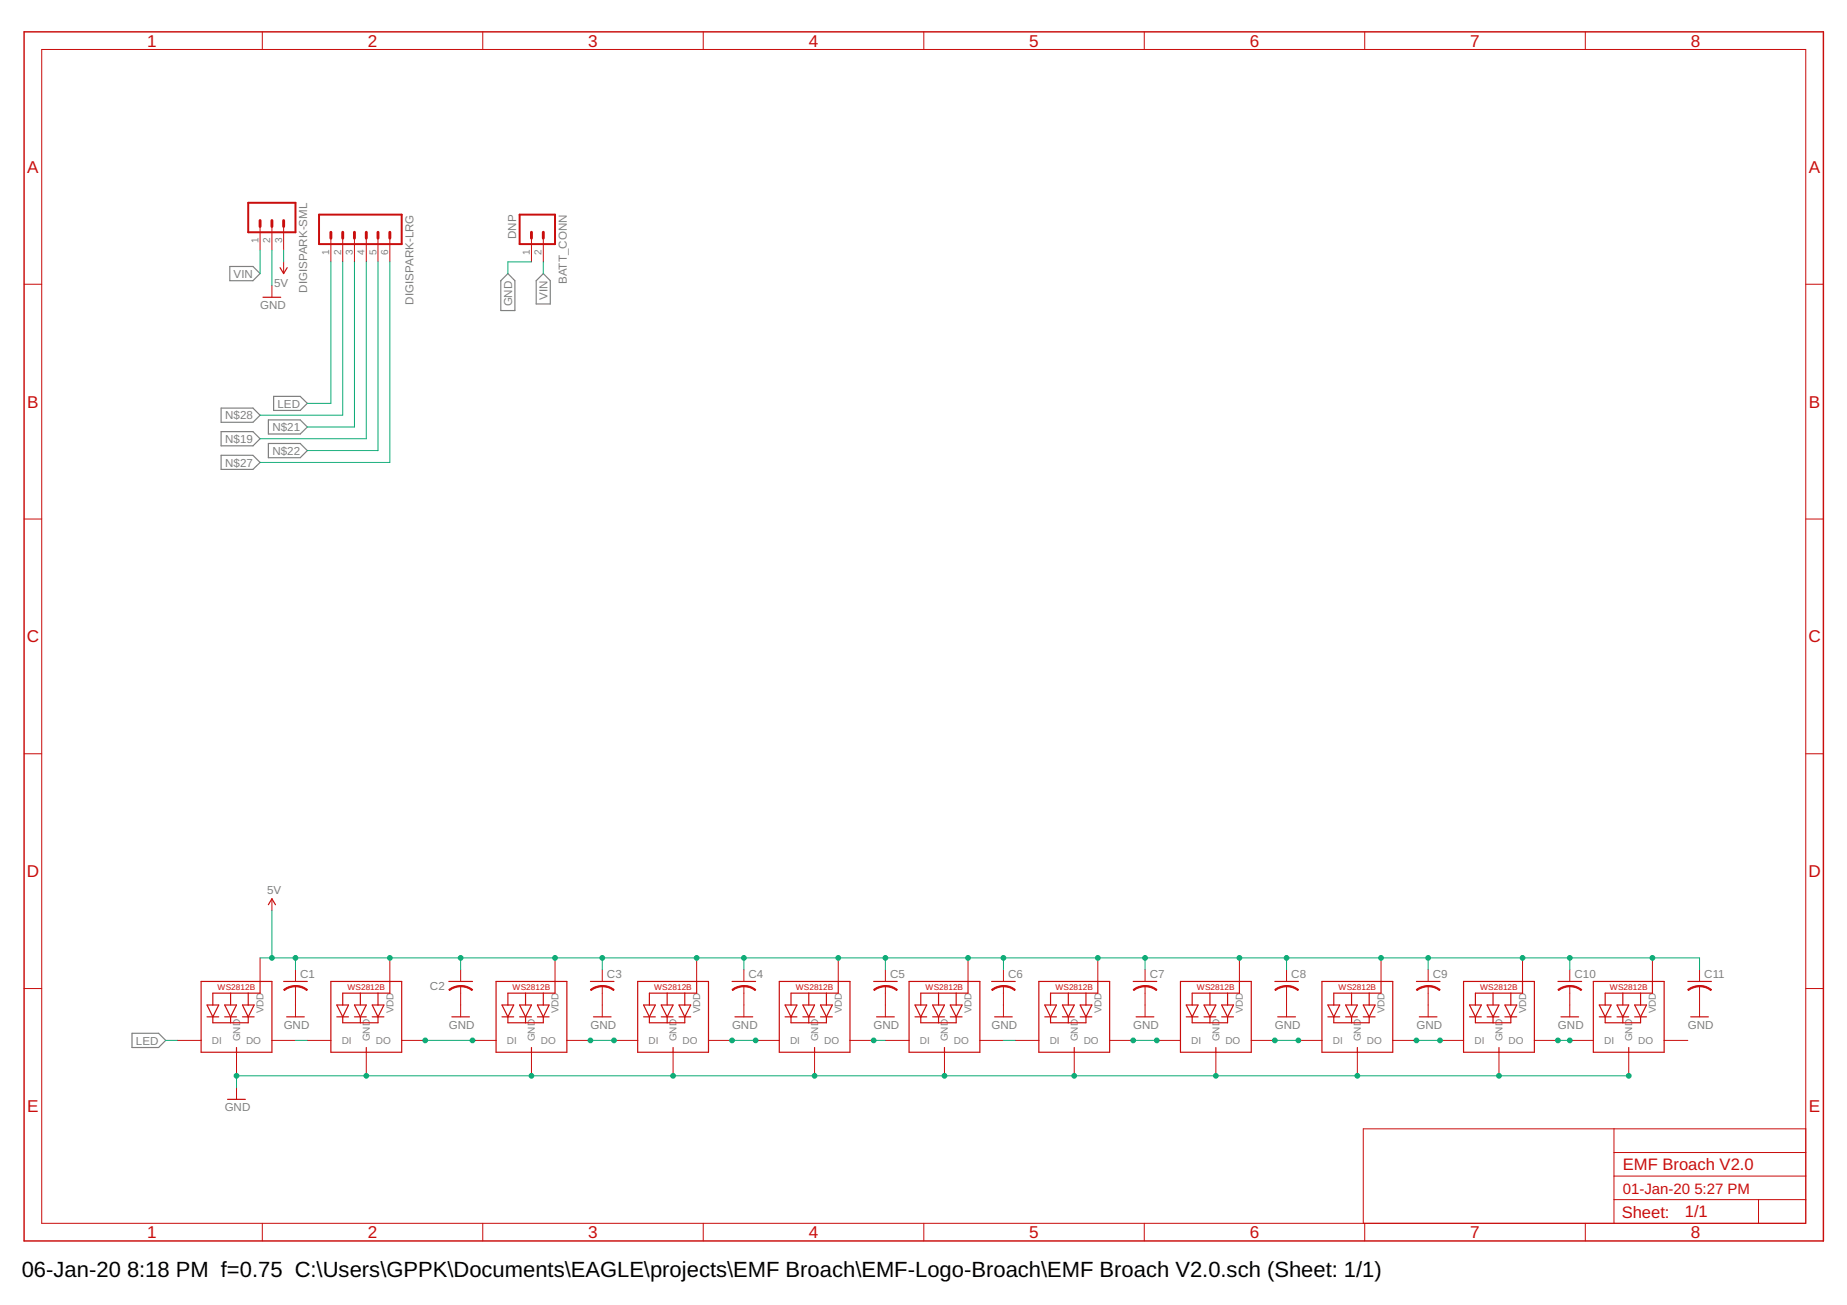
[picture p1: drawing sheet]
<svg xmlns="http://www.w3.org/2000/svg" width="297mm" height="210mm" viewBox="0 0 297 210" stroke-linecap="round" stroke-linejoin="round" font-family="sans-serif">
<path d="M37 42.9h3.7l1.1 1.1-1.1 1.1h-3.7zM80.5 45.1l1.2-1.1 1.1 1.1v4.9h-2.3zM86.2 45.1l1.2-1.1 1.1 1.1v3.8h-2.3zM35.6 69.4h5.1l1.1 1.2-1.1 1.1h-5.1zM35.6 65.6h5.1l1.1 1.2-1.1 1.1h-5.1zM35.6 73.2h5.1l1.1 1.2-1.1 1.1h-5.1zM43.2 67.5h5.1l1.1 1.2-1.1 1.1h-5.1zM43.2 71.3h5.1l1.1 1.2-1.1 1.1h-5.1zM44 63.8h4.3l1.1 1.1-1.1 1.1h-4.3zM21.2 166.2h4.3l1.1 1.1-1.1 1.2h-4.3z" fill="none" stroke="#808080" stroke-width=".19"/>
<g fill="none" stroke="#c90d0c" stroke-width=".16">
<path d="M6.7 8h283.7v188.8h-283.7zM42.2 5.1v2.9M77.6 5.1v2.9M113.1 5.1v2.9M148.6 5.1v2.9M184 5.1v2.9M219.5 5.1v2.9M255 5.1v2.9M41.8 36.4v3.8M43.7 36.4v3.8M45.6 36.4v3.8M53.2 38.3v3.8"/>
<path d="M55.1 38.3v3.8M57 38.3v3.8M58.9 38.3v3.8M60.8 38.3v3.8M62.7 38.3v3.8M85.5 38.3v3.8M87.4 38.3v3.8M3.9 45.7h2.8M43.7 45.9v1.9M45.6 42.1v1.9M290.4 45.7h2.8M3.9 83.5h2.8"/>
<path d="M290.4 83.5h2.8M3.9 121.2h2.8M290.4 121.2h2.8M3.9 159h2.8M41.8 154.1v3.8M43.7 144.6v1.9M47.5 156v1.9M47.5 158.6v5M62.7 154.1v3.8M74.1 156v1.9M74.1 158.6v5M89.3 154.1v3.8"/>
<path d="M96.9 156v1.9M96.9 158.6v5M112 154.1v3.8M119.6 156v1.9M119.6 158.6v5M134.8 154.1v3.8M142.4 156v1.9M142.4 158.6v5M155.7 154.1v3.8M161.4 156v1.9M161.4 158.6v5M176.6 154.1v3.8"/>
<path d="M184.1 156v1.9M184.1 158.6v5M199.3 154.1v3.8M206.9 156v1.9M206.9 158.6v5M222.1 154.1v3.8M229.7 156v1.9M229.7 158.6v5M244.9 154.1v3.8M252.5 156v1.9M252.5 158.6v5M265.7 154.1v3.8"/>
<path d="M273.3 156v1.9M273.3 158.6v5M290.4 159h2.8M28.5 167.3h3.8M38 169.2v3.8M38 174.9v1.9M43.7 167.3h3.8M49.4 167.3h3.8M58.9 169.2v3.8M64.6 167.3h3.8M76 167.3h3.8M85.5 169.2v3.8"/>
<path d="M91.2 167.3h3.8M98.7 167.3h3.9M108.2 169.2v3.8M113.9 167.3h3.8M121.5 167.3h3.8M131 169.2v3.8M136.7 167.3h3.8M142.4 167.3h3.8M151.9 169.2v3.8M157.6 167.3h3.8M163.3 167.3h3.8M172.8 169.2v3.8"/>
<path d="M178.5 167.3h3.7M186 167.3h3.8M195.5 169.2v3.8M201.2 167.3h3.8M208.8 167.3h3.8M218.3 169.2v3.8M224 167.3h3.8M231.6 167.3h3.8M241.1 169.2v3.8M246.8 167.3h3.7M252.5 167.3h3.7M261.9 169.2v3.8"/>
<path d="M267.6 167.3h3.8M42.2 196.8v2.8M77.6 196.8v2.8M113.1 196.8v2.8M148.6 196.8v2.8M184 196.8v2.8M219.5 196.8v2.8M255 196.8v2.8M259.6 193h30.8M259.6 181.6v15.2M259.6 189.2h30.8M259.6 185.4h30.8"/>
<path d="M282.8 193v3.8M290.4 181.6h-71.2v15.2"/>
</g>
<g fill="none" stroke="#c90d0c" stroke-width=".19">
<path d="M42.3 47.8h2.8M45 43.1l.6 .9 .6-.9M32.3 157.9h11.4v11.3h-11.4zM37.1 159.7v1.9M39.9 159.7v1.9M41.8 157.9v1.8h-7.6v1.9M43.2 145.5l.5-.9 .6 .9M45.6 157.9h3.8M53.2 157.9h11.4v11.3h-11.4zM58 159.7v1.9M60.8 159.7v1.9M62.7 157.9v1.8h-7.6v1.9"/>
<path d="M72.2 157.9h3.8M79.8 157.9h11.4v11.3h-11.4zM84.5 159.7v1.9M87.4 159.7v1.9M89.3 157.9v1.8h-7.6v1.9M95 157.9h3.7M102.6 157.9h11.3v11.3h-11.3zM107.3 159.7v1.9M110.1 159.7v1.9M112 157.9v1.8h-7.6v1.9M117.7 157.9h3.8M125.3 157.9h11.4v11.3h-11.4z"/>
<path d="M130.1 159.7v1.9M132.9 159.7v1.9M134.8 157.9v1.8h-7.6v1.9M140.5 157.9h3.8M146.2 157.9h11.4v11.3h-11.4zM150.9 159.7v1.9M153.8 159.7v1.9M155.7 157.9v1.8h-7.6v1.9M159.5 157.9h3.8M167.1 157.9h11.4v11.3h-11.4zM171.8 159.7v1.9M174.6 159.7v1.9"/>
<path d="M176.6 157.9v1.8h-7.6v1.9M182.2 157.9h3.8M189.8 157.9h11.4v11.3h-11.4zM194.6 159.7v1.9M197.4 159.7v1.9M199.3 157.9v1.8h-7.6v1.9M205 157.9h3.8M212.6 157.9h11.4v11.3h-11.4zM217.4 159.7v1.9M220.2 159.7v1.9M222.1 157.9v1.8h-7.6v1.9M227.8 157.9h3.8"/>
<path d="M235.4 157.9h11.4v11.3h-11.4zM240.1 159.7v1.9M243 159.7v1.9M244.9 157.9v1.8h-7.6v1.9M250.5 157.9h3.9M256.2 157.9h11.4v11.3h-11.4zM261 159.7v1.9M263.8 159.7v1.9M265.7 157.9v1.8h-7.6v1.9M271.4 157.9h3.8M33.3 161.6h1.9l-1 2zM33.3 163.6h1.9"/>
<path d="M34.2 163.6v.9h5.7v-.9M36.1 161.6h1.9l-.9 2zM36.1 163.6h1.9M36.6 176.8h2.9M37.1 163.6v.9M38 168.5v.7M39 161.6h1.9l-1 2zM39 163.6h1.9M46.1 163.6h2.8M54.2 161.6h1.8l-.9 2zM54.2 163.6h1.8M55.1 163.6v.9h5.7v-.9"/>
<path d="M57 161.6h1.9l-.9 2zM57 163.6h1.9M58 163.6v.9M58.9 168.5v.7M59.9 161.6h1.8l-.9 2zM59.9 163.6h1.8M72.7 163.6h2.8M80.7 161.6h1.9l-.9 2zM80.7 163.6h1.9M81.7 163.6v.9h5.7v-.9M83.6 161.6h1.9l-1 2zM83.6 163.6h1.9"/>
<path d="M84.5 163.6v.9M85.5 168.5v.7M86.4 161.6h1.9l-.9 2zM86.4 163.6h1.9M95.4 163.6h2.9M103.5 161.6h1.9l-1 2zM103.5 163.6h1.9M104.4 163.6v.9h5.7v-.9M106.3 161.6h1.9l-.9 2zM106.3 163.6h1.9M107.3 163.6v.9M108.2 168.5v.7"/>
<path d="M109.2 161.6h1.9l-1 2zM109.2 163.6h1.9M118.2 163.6h2.9M126.3 161.6h1.9l-1 2zM126.3 163.6h1.9M127.2 163.6v.9h5.7v-.9M129.1 161.6h1.9l-.9 2zM129.1 163.6h1.9M130.1 163.6v.9M131 168.5v.7M132 161.6h1.9l-1 2zM132 163.6h1.9"/>
<path d="M141 163.6h2.8M147.2 161.6h1.8l-.9 2zM147.2 163.6h1.8M148.1 163.6v.9h5.7v-.9M150 161.6h1.9l-1 2zM150 163.6h1.9M150.9 163.6v.9M151.9 168.5v.7M152.8 161.6h1.9l-.9 2zM152.8 163.6h1.9M160 163.6h2.8M168 161.6h1.9l-.9 2z"/>
<path d="M168 163.6h1.9M169 163.6v.9h5.6v-.9M170.9 161.6h1.9l-1 2zM170.9 163.6h1.9M171.8 163.6v.9M172.8 168.5v.7M173.7 161.6h1.9l-1 2zM173.7 163.6h1.9M182.7 163.6h2.9M190.8 161.6h1.9l-1 2zM190.8 163.6h1.9M191.7 163.6v.9h5.7v-.9"/>
<path d="M193.6 161.6h1.9l-.9 2zM193.6 163.6h1.9M194.6 163.6v.9M195.5 168.5v.7M196.5 161.6h1.9l-1 2zM196.5 163.6h1.9M205.5 163.6h2.8M213.6 161.6h1.9l-1 2zM213.6 163.6h1.9M214.5 163.6v.9h5.7v-.9M216.4 161.6h1.9l-.9 2zM216.4 163.6h1.9"/>
<path d="M217.4 163.6v.9M218.3 168.5v.7M219.2 161.6h1.9l-.9 2zM219.2 163.6h1.9M228.3 163.6h2.8M236.3 161.6h1.9l-.9 2zM236.3 163.6h1.9M237.3 163.6v.9h5.7v-.9M239.2 161.6h1.9l-1 2zM239.2 163.6h1.9M240.1 163.6v.9M241.1 168.5v.7"/>
<path d="M242 161.6h1.9l-.9 2zM242 163.6h1.9M251 163.6h2.9M257.2 161.6h1.9l-1 2zM257.2 163.6h1.9M258.1 163.6v.9h5.7v-.9M260.1 161.6h1.8l-.9 2zM260.1 163.6h1.8M261 163.6v.9M261.9 168.5v.7M262.9 161.6h1.9l-1 2zM262.9 163.6h1.9"/>
<path d="M271.9 163.6h2.8"/>
</g>
<path d="M39.9 32.6h7.6v4.8h-7.6zM51.3 34.5h13.3v4.8h-13.3zM83.6 34.5h5.7v4.8h-5.7z" fill="none" stroke="#c90d0c" stroke-width=".32"/>
<path d="M41.8 35.5v.9M43.7 35.5v.9M45.6 35.5v.9M53.2 37.4v.9M55.1 37.4v.9M57 37.4v.9M58.9 37.4v.9M60.8 37.4v.9M62.7 37.4v.9M85.5 37.4v.9M87.4 37.4v.9" fill="none" stroke="#c90d0c" stroke-width=".47"/>
<g fill="#c90d0c" stroke="#c90d0c" stroke-width=".16">
<path d="M47.5 158.5l.6 .1 .8 .2 .5 .4-.1 .1a2.78 2.78 0 0 0-1.8-.6z" fill-rule="evenodd"/>
<path d="M45.6 159.2l.5-.4 .8-.2 .6-.1v.2a3 3 0 0 0-1.8 .6z" fill-rule="evenodd"/>
<path d="M74.1 158.5l.6 .1 .8 .2 .5 .4-.1 .1a2.78 2.78 0 0 0-1.8-.6z" fill-rule="evenodd"/>
<path d="M72.2 159.2l.5-.4 .8-.2 .6-.1v.2a3 3 0 0 0-1.8 .6z" fill-rule="evenodd"/>
<path d="M96.9 158.5l.6 .1 .8 .2 .5 .4-.1 .1a2.78 2.78 0 0 0-1.8-.6z" fill-rule="evenodd"/>
<path d="M95 159.2l.5-.4 .7-.2 .7-.1v.2a3.1 3.1 0 0 0-1.8 .6z" fill-rule="evenodd"/>
<path d="M119.6 158.5h.2a2.74 2.74 0 0 1 1.7 .7l-.1 .1a2.78 2.78 0 0 0-1.8-.6z" fill-rule="evenodd"/>
<path d="M117.7 159.2l.5-.4 .8-.2 .6-.1v.2a3.1 3.1 0 0 0-1.8 .6z" fill-rule="evenodd"/>
<path d="M142.4 158.5l.6 .1 .8 .2 .5 .4-.1 .1a2.78 2.78 0 0 0-1.8-.6z" fill-rule="evenodd"/>
<path d="M140.5 159.2l.5-.4 .8-.2 .6-.1v.2a3.1 3.1 0 0 0-1.8 .6z" fill-rule="evenodd"/>
<path d="M161.4 158.5l.6 .1 .8 .2 .5 .4-.1 .1a2.78 2.78 0 0 0-1.8-.6z" fill-rule="evenodd"/>
<path d="M159.5 159.2l.5-.4 .8-.2 .6-.1v.2a3 3 0 0 0-1.8 .6z" fill-rule="evenodd"/>
<path d="M184.1 158.5h.2a2.74 2.74 0 0 1 1.8 .7l-.2 .1a2.78 2.78 0 0 0-1.8-.6z" fill-rule="evenodd"/>
<path d="M182.2 159.2l.6-.4 .7-.2 .6-.1v.2a3.1 3.1 0 0 0-1.7 .6z" fill-rule="evenodd"/>
<path d="M206.9 158.5l1 .2 .9 .5-.1 .1a2.9 2.9 0 0 0-1.8-.6z" fill-rule="evenodd"/>
<path d="M205 159.2l.5-.4 .8-.2 .6-.1v.2a3.1 3.1 0 0 0-1.8 .6z" fill-rule="evenodd"/>
<path d="M229.7 158.5l.6 .1 .8 .2 .5 .4-.1 .1a2.78 2.78 0 0 0-1.8-.6z" fill-rule="evenodd"/>
<path d="M227.8 159.2l.5-.4 .8-.2 .6-.1v.2a3.1 3.1 0 0 0-1.8 .6z" fill-rule="evenodd"/>
<path d="M252.5 158.5l.6 .1 .8 .2 .5 .4-.1 .1a2.78 2.78 0 0 0-1.8-.6z" fill-rule="evenodd"/>
<path d="M250.5 159.2l.6-.4 .7-.2 .7-.1v.2a3.1 3.1 0 0 0-1.8 .6z" fill-rule="evenodd"/>
<path d="M273.3 158.5l.6 .1 .8 .2 .6 .4-.2 .1a2.78 2.78 0 0 0-1.8-.6z" fill-rule="evenodd"/>
<path d="M271.4 159.2l.5-.4 .8-.2 .6-.1v.2a3.1 3.1 0 0 0-1.8 .6z" fill-rule="evenodd"/>
</g>
<path d="M3.9 5.1h289.3v194.5h-289.3z" fill="none" stroke="#c90d0c" stroke-width=".23"/>
<g fill="none" stroke="#0dab76" stroke-width=".16">
<path d="M41.8 40.2v3.8M43.7 40.2v5.7M45.6 40.2v1.9M53.2 42.1v22.8h-3.8M55.1 42.1v24.7h-13.3M57 42.1v26.6h-7.6M58.9 42.1v28.5h-17.1M60.8 42.1v30.4h-11.4M62.7 42.1v32.3h-20.9M85.5 42.1h-3.8v1.9M87.4 42.1v1.9M41.8 154.1h231.5v1.9"/>
<path d="M43.7 146.5v7.6M47.5 154.1v1.9M74.1 154.1v1.9M96.9 154.1v1.9M119.6 154.1v1.9M142.4 154.1v1.9M161.4 154.1v1.9M184.1 154.1v1.9M206.9 154.1v1.9M229.7 154.1v1.9M252.5 154.1v1.9M26.6 167.3h1.9"/>
<path d="M47.5 167.3h1.9M68.4 167.3h7.6M95 167.3h3.7M117.7 167.3h3.8M140.5 167.3h1.9M161.4 167.3h1.9M182.2 167.3h3.8M205 167.3h3.8M227.8 167.3h3.8M250.5 167.3h2M261.9 173h-223.9v1.9"/>
</g>
<g fill="#0dab76" stroke="#0dab76" stroke-width=".16">
<circle cx="68.4" cy="167.3" r=".38"/>
<circle cx="76" cy="167.3" r=".38"/>
<circle cx="172.8" cy="173" r=".38"/>
<circle cx="195.5" cy="173" r=".38"/>
<circle cx="58.9" cy="173" r=".38"/>
<circle cx="85.5" cy="173" r=".38"/>
<circle cx="131" cy="173" r=".38"/>
<circle cx="108.2" cy="173" r=".38"/>
<circle cx="218.3" cy="173" r=".38"/>
<circle cx="241.1" cy="173" r=".38"/>
<circle cx="38" cy="173" r=".38"/>
<circle cx="151.9" cy="173" r=".38"/>
<circle cx="261.9" cy="173" r=".38"/>
<circle cx="176.6" cy="154.1" r=".38"/>
<circle cx="199.3" cy="154.1" r=".38"/>
<circle cx="134.8" cy="154.1" r=".38"/>
<circle cx="62.7" cy="154.1" r=".38"/>
<circle cx="89.3" cy="154.1" r=".38"/>
<circle cx="112" cy="154.1" r=".38"/>
<circle cx="222.1" cy="154.1" r=".38"/>
<circle cx="244.9" cy="154.1" r=".38"/>
<circle cx="43.7" cy="154.1" r=".38"/>
<circle cx="155.7" cy="154.1" r=".38"/>
<circle cx="265.7" cy="154.1" r=".38"/>
<circle cx="47.5" cy="154.1" r=".38"/>
<circle cx="74.1" cy="154.1" r=".38"/>
<circle cx="96.9" cy="154.1" r=".38"/>
<circle cx="119.6" cy="154.1" r=".38"/>
<circle cx="142.4" cy="154.1" r=".38"/>
<circle cx="161.4" cy="154.1" r=".38"/>
<circle cx="184.1" cy="154.1" r=".38"/>
<circle cx="206.9" cy="154.1" r=".38"/>
<circle cx="229.7" cy="154.1" r=".38"/>
<circle cx="252.5" cy="154.1" r=".38"/>
<circle cx="182.2" cy="167.3" r=".38"/>
<circle cx="186" cy="167.3" r=".38"/>
<circle cx="98.7" cy="167.3" r=".38"/>
<circle cx="95" cy="167.3" r=".38"/>
<circle cx="117.7" cy="167.3" r=".38"/>
<circle cx="121.5" cy="167.3" r=".38"/>
<circle cx="140.5" cy="167.3" r=".38"/>
<circle cx="208.8" cy="167.3" r=".38"/>
<circle cx="205" cy="167.3" r=".38"/>
<circle cx="227.8" cy="167.3" r=".38"/>
<circle cx="231.6" cy="167.3" r=".38"/>
<circle cx="252.5" cy="167.3" r=".38"/>
<circle cx="250.5" cy="167.3" r=".38"/>
</g>
<g font-size="3.5">
<text x="3.5" y="205.4">06-Jan-20</text>
<text x="20.4" y="205.4">8:18 PM f=0.75 C:\Users\GPPK\Documents\EAGLE\projects\EMF Broach\EMF-Logo-Broach\EMF Broach V2.0.sch (Sheet: 1/1)</text>
</g>
<g font-size="2.8" fill="#c90d0c">
<text x="23.7" y="7.5">1</text>
<text x="59.1" y="7.5">2</text>
<text x="94.6" y="7.5">3</text>
<text x="130.1" y="7.5">4</text>
<text x="165.5" y="7.5">5</text>
<text x="201" y="7.5">6</text>
<text x="236.5" y="7.5">7</text>
<text x="271.9" y="7.5">8</text>
<text x="4.4" y="27.8">A</text>
<text x="290.9" y="27.8">A</text>
<text x="4.4" y="65.6">B</text>
<text x="290.9" y="65.6">B</text>
<text x="4.3" y="103.3">C</text>
<text x="290.8" y="103.3">C</text>
<text x="4.3" y="141.1">D</text>
<text x="290.8" y="141.1">D</text>
<text x="4.4" y="178.8">E</text>
<text x="290.9" y="178.8">E</text>
<text x="23.7" y="199.2">1</text>
<text x="59.1" y="199.2">2</text>
<text x="94.6" y="199.2">3</text>
<text x="130.1" y="199.2">4</text>
<text x="165.5" y="199.2">5</text>
<text x="201" y="199.2">6</text>
<text x="236.5" y="199.2">7</text>
<text x="271.9" y="199.2">8</text>
</g>
<g font-size="2.7" fill="#c90d0c">
<text x="261" y="188.2">EMF Broach V2.0</text>
<text x="260.8" y="195.9">Sheet:</text>
<text x="271" y="195.8">1/1</text>
</g>
<g font-size="2.4" fill="#c90d0c">
<text x="261" y="192">01-Jan-20</text>
<text x="272.5" y="192">5:27 PM</text>
</g>
<g font-size="1.9" fill="#808080">
<text x="83" y="38.5" transform="rotate(-90 83 38.5)">DNP</text>
<text x="37.6" y="44.7">VIN</text>
<text x="44.1" y="46.1">5V</text>
<text x="49.4" y="47.1" transform="rotate(-90 49.4 47.1)">DIGISPARK-SML</text>
<text x="91.2" y="45.7" transform="rotate(-90 91.2 45.7)">BATT_CONN</text>
<text x="41.8" y="49.7">GND</text>
<text x="66.5" y="49" transform="rotate(-90 66.5 49)">DIGISPARK-LRG</text>
<text x="82.3" y="49.3" transform="rotate(-90 82.3 49.3)">GND</text>
<text x="88" y="48.3" transform="rotate(-90 88 48.3)">VIN</text>
<text x="44.6" y="65.6">LED</text>
<text x="36.2" y="71.2">N$19</text>
<text x="36.2" y="67.4">N$28</text>
<text x="43.8" y="69.3">N$21</text>
<text x="36.2" y="75">N$27</text>
<text x="43.8" y="73.1">N$22</text>
<text x="43" y="143.8">5V</text>
<text x="48.3" y="157.4">C1</text>
<text x="69.1" y="159.3">C2</text>
<text x="97.6" y="157.4">C3</text>
<text x="120.4" y="157.4">C4</text>
<text x="143.2" y="157.4">C5</text>
<text x="162.1" y="157.4">C6</text>
<text x="184.9" y="157.4">C7</text>
<text x="207.7" y="157.4">C8</text>
<text x="230.4" y="157.4">C9</text>
<text x="253.2" y="157.4">C10</text>
<text x="274.1" y="157.4">C11</text>
<text x="45.6" y="165.4">GND</text>
<text x="72.2" y="165.4">GND</text>
<text x="95" y="165.4">GND</text>
<text x="117.7" y="165.4">GND</text>
<text x="140.5" y="165.4">GND</text>
<text x="159.5" y="165.4">GND</text>
<text x="182.2" y="165.4">GND</text>
<text x="205" y="165.4">GND</text>
<text x="227.8" y="165.4">GND</text>
<text x="250.6" y="165.4">GND</text>
<text x="271.4" y="165.4">GND</text>
<text x="21.9" y="168">LED</text>
<text x="36.1" y="178.7">GND</text>
</g>
<g font-size="1.6" fill="#808080">
<text x="41.6" y="39.1" transform="rotate(-90 41.6 39.1)">1</text>
<text x="43.5" y="39.1" transform="rotate(-90 43.5 39.1)">2</text>
<text x="45.4" y="39.1" transform="rotate(-90 45.4 39.1)">3</text>
<text x="52.9" y="41" transform="rotate(-90 52.9 41)">1</text>
<text x="54.8" y="41" transform="rotate(-90 54.8 41)">2</text>
<text x="56.7" y="41" transform="rotate(-90 56.7 41)">3</text>
<text x="58.6" y="41" transform="rotate(-90 58.6 41)">4</text>
<text x="60.5" y="41" transform="rotate(-90 60.5 41)">5</text>
<text x="62.4" y="41" transform="rotate(-90 62.4 41)">6</text>
<text x="85.2" y="41" transform="rotate(-90 85.2 41)">1</text>
<text x="87.1" y="41" transform="rotate(-90 87.1 41)">2</text>
<text x="34.1" y="167.9">DI</text>
<text x="38.6" y="167.5" transform="rotate(-90 38.6 167.5)">GND</text>
<text x="39.6" y="167.9">DO</text>
<text x="42.4" y="163" transform="rotate(-90 42.4 163)">VDD</text>
<text x="55" y="167.9">DI</text>
<text x="59.5" y="167.5" transform="rotate(-90 59.5 167.5)">GND</text>
<text x="60.4" y="167.9">DO</text>
<text x="63.3" y="163" transform="rotate(-90 63.3 163)">VDD</text>
<text x="81.5" y="167.9">DI</text>
<text x="86" y="167.5" transform="rotate(-90 86 167.5)">GND</text>
<text x="87" y="167.9">DO</text>
<text x="89.8" y="163" transform="rotate(-90 89.8 163)">VDD</text>
<text x="104.3" y="167.9">DI</text>
<text x="108.8" y="167.5" transform="rotate(-90 108.8 167.5)">GND</text>
<text x="109.8" y="167.9">DO</text>
<text x="112.6" y="163" transform="rotate(-90 112.6 163)">VDD</text>
<text x="127.1" y="167.9">DI</text>
<text x="131.6" y="167.5" transform="rotate(-90 131.6 167.5)">GND</text>
<text x="132.5" y="167.9">DO</text>
<text x="135.4" y="163" transform="rotate(-90 135.4 163)">VDD</text>
<text x="147.9" y="167.9">DI</text>
<text x="152.5" y="167.5" transform="rotate(-90 152.5 167.5)">GND</text>
<text x="153.4" y="167.9">DO</text>
<text x="156.3" y="163" transform="rotate(-90 156.3 163)">VDD</text>
<text x="168.8" y="167.9">DI</text>
<text x="173.3" y="167.5" transform="rotate(-90 173.3 167.5)">GND</text>
<text x="174.3" y="167.9">DO</text>
<text x="177.1" y="163" transform="rotate(-90 177.1 163)">VDD</text>
<text x="191.6" y="167.9">DI</text>
<text x="196.1" y="167.5" transform="rotate(-90 196.1 167.5)">GND</text>
<text x="197.1" y="167.9">DO</text>
<text x="199.9" y="163" transform="rotate(-90 199.9 163)">VDD</text>
<text x="214.4" y="167.9">DI</text>
<text x="218.9" y="167.5" transform="rotate(-90 218.9 167.5)">GND</text>
<text x="219.8" y="167.9">DO</text>
<text x="222.7" y="163" transform="rotate(-90 222.7 163)">VDD</text>
<text x="237.1" y="167.9">DI</text>
<text x="241.6" y="167.5" transform="rotate(-90 241.6 167.5)">GND</text>
<text x="242.6" y="167.9">DO</text>
<text x="245.4" y="163" transform="rotate(-90 245.4 163)">VDD</text>
<text x="258" y="167.9">DI</text>
<text x="262.5" y="167.5" transform="rotate(-90 262.5 167.5)">GND</text>
<text x="263.5" y="167.9">DO</text>
<text x="266.3" y="163" transform="rotate(-90 266.3 163)">VDD</text>
</g>
<g font-size="1.3" fill="#c90d0c">
<text x="35" y="159.2">WS2812B</text>
<text x="55.9" y="159.2">WS2812B</text>
<text x="82.4" y="159.2">WS2812B</text>
<text x="105.2" y="159.2">WS2812B</text>
<text x="128" y="159.2">WS2812B</text>
<text x="148.8" y="159.2">WS2812B</text>
<text x="169.7" y="159.2">WS2812B</text>
<text x="192.5" y="159.2">WS2812B</text>
<text x="215.3" y="159.2">WS2812B</text>
<text x="238" y="159.2">WS2812B</text>
<text x="258.9" y="159.2">WS2812B</text>
</g>
</svg>
